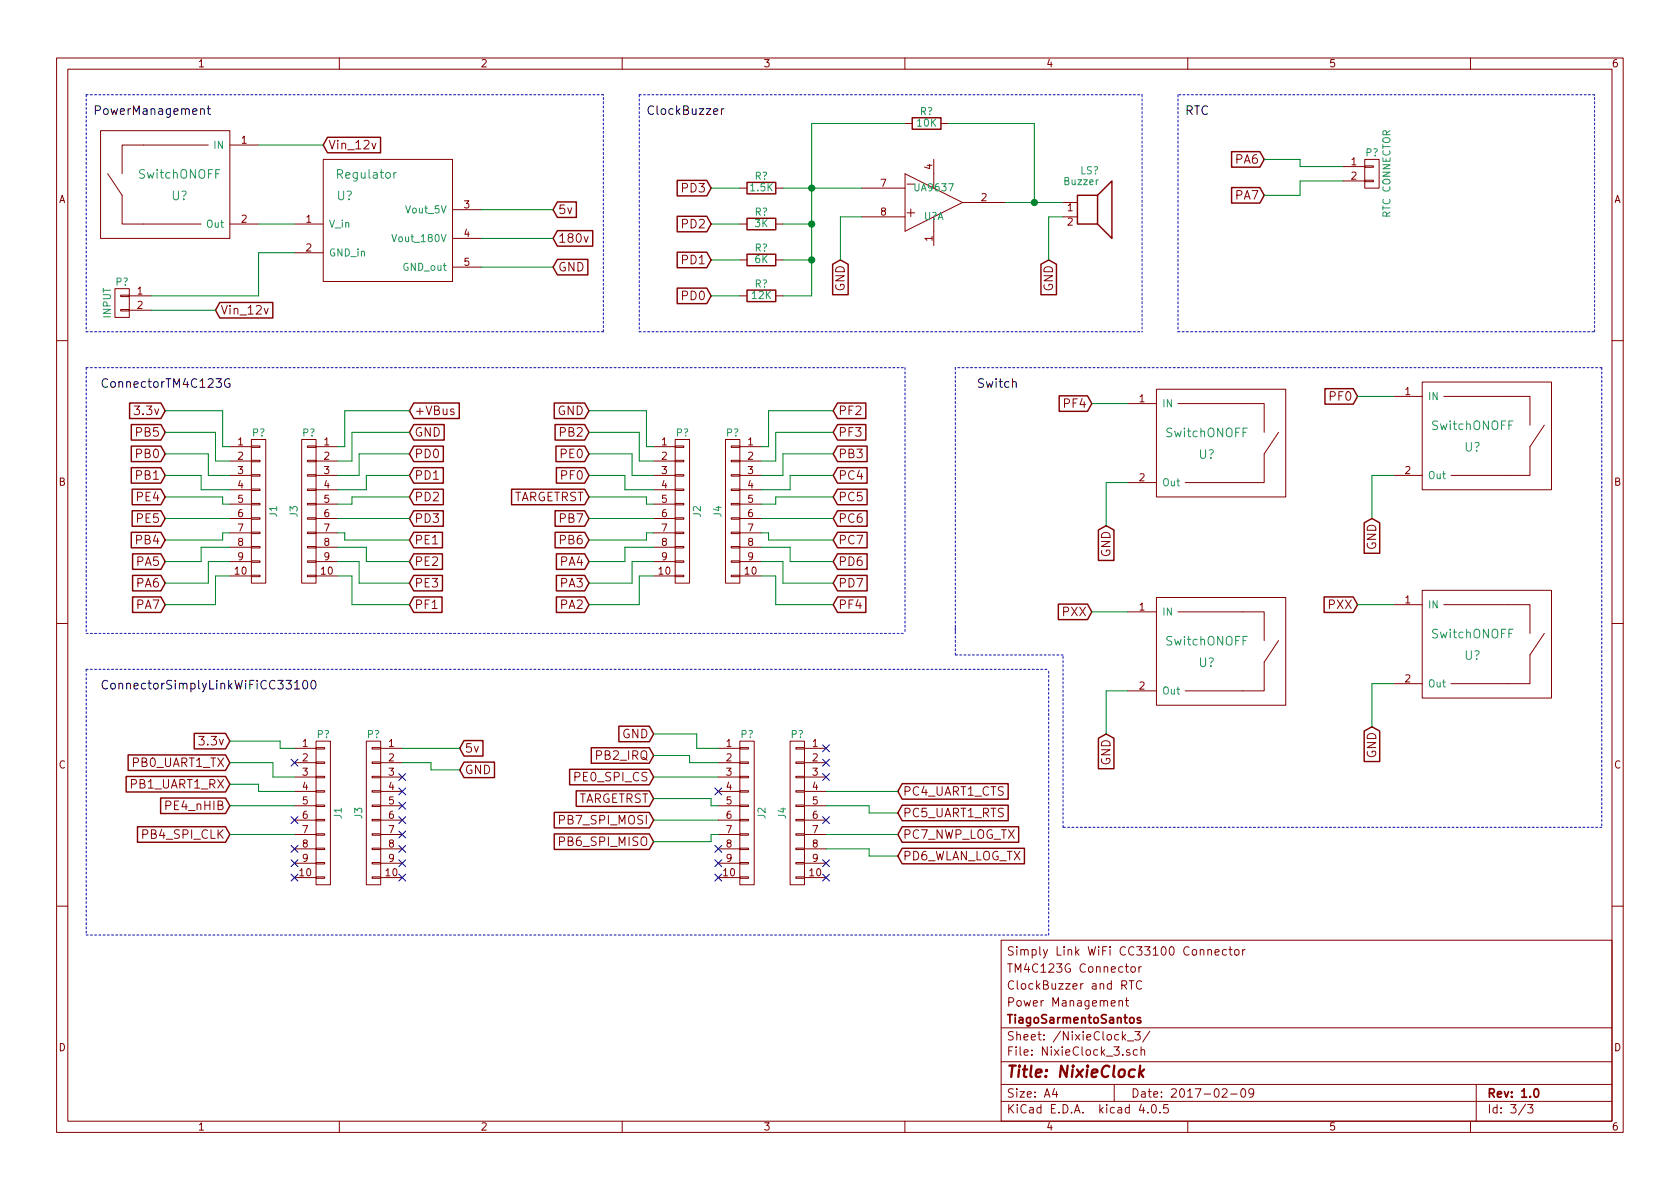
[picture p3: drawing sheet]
<svg xmlns="http://www.w3.org/2000/svg" width="297mm" height="210mm" viewBox="0 0 297 210" stroke-linecap="round" stroke-linejoin="round" font-family="sans-serif">
<g fill="none" stroke="#840000" stroke-width=".18">
<path d="M10 10.3h277v189.9h-277zM12 12.2h273v186.1h-273zM60 10.3v1.9M110 10.3v1.9M160 10.3v1.9M210 10.3v1.9M260 10.3v1.9M17.8 23.1h22.8v19.1h-22.8zM19 30.7l2.6 3.8v5.1h14M36.8 25.6h-15.2v5.1M40.6 39.6h5.1M40.6 25.6h5.1"/>
<path d="M52.1 39.6h5M57.1 28.2h22.9v21.6h-22.9zM65.8 25.3l.3 1 .4-1M80 37.1h5.1M130.8 39.6h1.3M130.8 33.3h1.3M137.2 39.6h1.2M137.2 33.3h1.2M152.4 38.3h7.6M152.4 33.3h7.6M160 30.7l10.2 5.1-10.2 5.1zM160 21.8h1.3"/>
<path d="M165.1 28.2v5.1M165.1 38.3v5.1M166.4 21.8h1.2M170.2 35.8h7.6M188 35.8h2.5M188 38.3h2.5M237.5 29.5h3.8M237.5 32h3.8M241.3 31.9h1.5v.2h-1.5zM241.3 29.3h1.5v.3h-1.5zM241.3 28.2h2.5v5.1h-2.5zM20.3 51h2.6v5.1h-2.6z"/>
<path d="M21.3 54.7h1.6v.3h-1.6zM21.3 52.2h1.6v.2h-1.6zM22.9 52.3h3.8M22.9 54.9h3.8M46.7 54.5l.4 1 .3-1M52.1 44.7h5M80 42.2h5.1M80 47.2h5.1M130.8 52.3h1.3M130.8 46h1.3M137.2 52.3h1.2M137.2 46h1.2"/>
<path d="M10 60.2h2M40.6 79h3.8M44.4 78.9h1.6v.2h-1.6zM44.4 77.7h2.6v25.4h-2.6zM53.3 77.7h2.6v25.4h-2.6zM54.4 78.9h1.5v.2h-1.5zM55.9 79h3.8M80.2 72.4l-.3-.1-.2 .2v.2l.5 .2v.3h-.5M115.6 79h3.8M119.4 78.9h1.5v.2h-1.5zM119.4 77.7h2.5v25.4h-2.5zM128.3 77.7h2.5v25.4h-2.5z"/>
<path d="M129.3 78.9h1.5v.2h-1.5zM130.8 79h3.8M199.4 71.4h5.1M204.5 68.8h22.8v19.1h-22.8zM208.3 71.4h15.2v5M226.1 76.4l-2.6 3.9v5h-14M246.4 70.1h5.1M251.5 67.6h22.8v19h-22.8zM255.3 70.1h15.2v5.1M273 75.2l-2.5 3.8v5.1h-14M285 60.2h2M40.6 81.5h3.8"/>
<path d="M40.6 84.1h3.8M40.6 86.6h3.8M40.6 89.1h3.8M40.6 91.7h3.8M40.6 94.2h3.8M40.6 96.8h3.8M40.6 99.3h3.8M44.4 99.2h1.6v.2h-1.6zM44.4 96.6h1.6v.3h-1.6zM44.4 94.1h1.6v.3h-1.6zM44.4 91.6h1.6v.2h-1.6zM44.4 89h1.6v.3h-1.6z"/>
<path d="M44.4 86.5h1.6v.2h-1.6zM44.4 83.9h1.6v.3h-1.6zM44.4 81.4h1.6v.3h-1.6zM54.4 99.2h1.5v.2h-1.5zM54.4 96.6h1.5v.3h-1.5zM54.4 94.1h1.5v.3h-1.5zM54.4 91.6h1.5v.2h-1.5zM54.4 89h1.5v.3h-1.5zM54.4 86.5h1.5v.2h-1.5zM54.4 83.9h1.5v.3h-1.5zM54.4 81.4h1.5v.3h-1.5zM55.9 81.5h3.8"/>
<path d="M55.9 84.1h3.8M55.9 86.6h3.8M55.9 89.1h3.8M55.9 91.7h3.8M55.9 94.2h3.8M55.9 96.8h3.8M55.9 99.3h3.8M115.6 81.5h3.8M115.6 84.1h3.8M115.6 86.6h3.8M115.6 89.1h3.8M115.6 91.7h3.8"/>
<path d="M115.6 94.2h3.8M115.6 96.8h3.8M115.6 99.3h3.8M119.4 99.2h1.5v.2h-1.5zM119.4 96.6h1.5v.3h-1.5zM119.4 94.1h1.5v.3h-1.5zM119.4 91.6h1.5v.2h-1.5zM119.4 89h1.5v.3h-1.5zM119.4 86.5h1.5v.2h-1.5zM119.4 83.9h1.5v.3h-1.5zM119.4 81.4h1.5v.3h-1.5zM129.3 99.2h1.5v.2h-1.5z"/>
<path d="M129.3 96.6h1.5v.3h-1.5zM129.3 94.1h1.5v.3h-1.5zM129.3 91.6h1.5v.2h-1.5zM129.3 89h1.5v.3h-1.5zM129.3 86.5h1.5v.2h-1.5zM129.3 83.9h1.5v.3h-1.5zM129.3 81.4h1.5v.3h-1.5zM130.8 81.5h3.8M130.8 84.1h3.8M130.8 86.6h3.8M130.8 89.1h3.8M130.8 91.7h3.8"/>
<path d="M130.8 94.2h3.8M130.8 96.8h3.8M130.8 99.3h3.8M199.4 85.3h5.1M246.4 84.1h5.1M10 110.3h2M40.6 101.8h3.8M44.4 101.7h1.6v.3h-1.6zM54.4 101.7h1.5v.3h-1.5zM55.9 101.8h3.8M115.6 101.8h3.8M119.4 101.7h1.5v.3h-1.5z"/>
<path d="M129.3 101.7h1.5v.3h-1.5zM130.8 101.8h3.8M199.4 108.2h5.1M204.5 105.7h22.8v19h-22.8zM208.3 108.2h15.2v5.1M226.1 113.3l-2.6 3.8v5.1h-14M246.4 106.9h5.1M251.5 104.4h22.8v19h-22.8zM255.3 106.9h15.2v5.1M273 112l-2.5 3.8v5.1h-14M285 110.3h2M52.1 132.3h3.8"/>
<path d="M52.1 134.9h3.8M52.1 137.4h3.8M52.1 139.9h3.8M55.9 139.8h1.5v.3h-1.5zM55.9 137.3h1.5v.2h-1.5zM55.9 134.7h1.5v.3h-1.5zM55.9 132.2h1.5v.3h-1.5zM55.9 131.1h2.5v25.4h-2.5zM64.8 131.1h2.5v25.4h-2.5zM65.8 139.8h1.5v.3h-1.5zM65.8 137.3h1.5v.2h-1.5zM65.8 134.7h1.5v.3h-1.5z"/>
<path d="M65.8 132.2h1.5v.3h-1.5zM67.3 132.3h3.8M67.3 134.9h3.8M67.3 137.4h3.8M67.3 139.9h3.8M127 132.3h3.8M127 134.9h3.8M127 137.4h3.8M127 139.9h3.8M130.8 139.8h1.5v.3h-1.5zM130.8 137.3h1.5v.2h-1.5zM130.8 134.7h1.5v.3h-1.5z"/>
<path d="M130.8 132.2h1.5v.3h-1.5zM130.8 131.1h2.5v25.4h-2.5zM139.7 131.1h2.5v25.4h-2.5zM140.7 139.8h1.5v.3h-1.5zM140.7 137.3h1.5v.2h-1.5zM140.7 134.7h1.5v.3h-1.5zM140.7 132.2h1.5v.3h-1.5zM142.2 132.3h3.8M142.2 134.9h3.8M142.2 137.4h3.8M142.2 139.9h3.8M199.4 122.2h5.1"/>
<path d="M246.4 120.9h5.1M52.1 142.5h3.8M52.1 145h3.8M52.1 147.6h3.8M52.1 150.1h3.8M52.1 152.6h3.8M52.1 155.2h3.8M55.9 155.1h1.5v.2h-1.5zM55.9 152.5h1.5v.3h-1.5zM55.9 150h1.5v.2h-1.5zM55.9 147.4h1.5v.3h-1.5zM55.9 144.9h1.5v.3h-1.5z"/>
<path d="M55.9 142.4h1.5v.2h-1.5zM65.8 155.1h1.5v.2h-1.5zM65.8 152.5h1.5v.3h-1.5zM65.8 150h1.5v.2h-1.5zM65.8 147.4h1.5v.3h-1.5zM65.8 144.9h1.5v.3h-1.5zM65.8 142.4h1.5v.2h-1.5zM67.3 142.5h3.8M67.3 145h3.8M67.3 147.6h3.8M67.3 150.1h3.8M67.3 152.6h3.8"/>
<path d="M67.3 155.2h3.8M127 142.5h3.8M127 145h3.8M127 147.6h3.8M127 150.1h3.8M127 152.6h3.8M127 155.2h3.8M130.8 155.1h1.5v.2h-1.5zM130.8 152.5h1.5v.3h-1.5zM130.8 150h1.5v.2h-1.5zM130.8 147.4h1.5v.3h-1.5zM130.8 144.9h1.5v.3h-1.5z"/>
<path d="M130.8 142.4h1.5v.2h-1.5zM140.7 155.1h1.5v.2h-1.5zM140.7 152.5h1.5v.3h-1.5zM140.7 150h1.5v.2h-1.5zM140.7 147.4h1.5v.3h-1.5zM140.7 144.9h1.5v.3h-1.5zM140.7 142.4h1.5v.2h-1.5zM142.2 142.5h3.8M142.2 145h3.8M142.2 147.6h3.8M142.2 150.1h3.8M142.2 152.6h3.8"/>
<path d="M142.2 155.2h3.8M10 160.2h2M177 166.3h108v32h-108zM197.8 177.1l.2-.2 .4 .1 .1 .9M197.8 176.9v1M199 176.9h.5M199.2 176.4v1.3l.3 .2M199.6 173.4h.9M200 171.1l.2-.2 .5 .2v.5l-.1 .3h-.4l-.2-.1zM200.1 173.4v1.5M201.4 170.9v1M201.8 170.9l-.4 .3"/>
<path d="M201.9 173.6a.7 .7 0 0 0-1 .2 .7 .7 0 0 0 .2 .9 .55 .55 0 0 0 .8 .1M213.6 168l.2-.1 .3 .1 .1 .9M214.8 168.4l.7-.1v-.3l-.4-.1-.3 .2 .1 .7h.6M216.8 168l-.4-.1-.3 .3 .1 .6 .2 .1 .4-.1M217.3 167.9h.6M217.5 167.4v1.3l.4 .2M218.4 168l.2-.1 .4 .1 .1 .6-.2 .2-.3 .1-.2-.1zM219.7 167.9v1M220.1 167.9l-.4 .3M285 160.2h2M60 198.3v1.9M110 198.3v1.9"/>
<path d="M160 198.3v1.9M177 194.8h108M177 191.8h108M177 187.8h108M177 181.8h108M186.4 192.5l-.3 1h.9M186.8 193v1M197 191.8v3M198.6 183.4l.4 .5M199 182.9l-.5 .6M199.3 184.1h1.2M199.7 185.7a.37 .37 0 0 0-.5 .1v.2l.5 .2 .1 .1-.2 .3-.4-.1"/>
<path d="M200.7 182.4h.9l-.5 .6 .4 .1v.7l-.2 .1-.6-.1M201.1 185.7l-.4-.1-.3 .3 .1 .6 .2 .1 .4-.1M201.8 185.7l.2-.1 .3 .1 .1 .9M201.8 185.1v1.5M201.8 195.2l-.4 1.1h1M202.9 196.7v.1M203.3 182.3l-1.3 2M203.8 195.4l.1-.1a.81 .81 0 0 1 .6 .6 .81 .81 0 0 1-.3 .8l-.1 .1a.8 .8 0 0 1-.6-.6 .8 .8 0 0 1 .3-.8zM205.1 196.7v.1M206.5 195.3h-.7l-.1 .7 .2-.1 .5 .1 .2 .2-.1 .5-.2 .1-.6-.1M210 198.3v1.9M216.1 192.7l.2-.2h.4l.3 .5-1 1h1"/>
<path d="M217.6 193.5h1.1M219.5 192.7l.2-.2a.81 .81 0 0 1 .6 .6 .81 .81 0 0 1-.3 .8l-.1 .1a.79 .79 0 0 1-.4-1.3zM221.7 193.2l-.3 .3h-.3l-.3-.3v-.4l.2-.2 .4-.1 .2 .2a1.19 1.19 0 0 1-.2 1.2l-.4 .1M260 198.3v1.9M261 191.8v6.5M269.7 195.2l-1.2 2M270.1 195.3h.9l-.5 .6 .5 .1v.7l-.2 .1-.7-.1"/>
</g>
<path d="M201.7 180a.37 .37 0 0 0-.6 .1v.3l.6 .1v.1l-.2 .3-.4-.1M271.3 192.7l.3-.2a.81 .81 0 0 1 .5 .6 .81 .81 0 0 1-.2 .8l-.2 .1a.79 .79 0 0 1-.4-1.3z" fill="none" stroke="#840000" stroke-width=".3"/>
<path d="M201.6 188.4l-.2 2M201.6 189.7l.5 .7M202.3 189.1l-.9 .8" fill="none" stroke="#840000" stroke-width=".41"/>
<path d="M70.1 30.5l-.3 .1-.2 .2M69.3 41.5l.4 1.2 .4-1.2" fill="none" stroke="#008484" stroke-width=".18"/>
<g fill="none" stroke="#840000" stroke-width=".25">
<path d="M57.9 24.3h9.4v2.7h-9.4l-.8-1.4zM98.6 35.7h3.3v2.7h-3.3l-.8-1.3zM119.7 31.9h5.3l.7 1.4-.7 1.3h-5.3zM119.7 38.2h5.3l.7 1.4-.7 1.4h-5.3zM132.1 32.3h5.1v2h-5.1zM132.1 38.6h5.1v2h-5.1zM161.3 20.8h5.1v2.1h-5.1zM190.5 34.5h3.6v5.1h-3.6zM194.1 34.5l2.5-2.5v10.2l-2.5-2.6M217.8 26.8h5l.7 1.4-.7 1.4h-5zM217.8 33.2h5l.7 1.3-.7 1.4h-5zM38.9 53.5h9.3v2.7h-9.3l-.8-1.3z"/>
<path d="M98.6 40.8h6.2v2.7h-6.2l-.8-1.3zM98.6 45.9h5.3v2.7h-5.3l-.8-1.4zM119.7 44.6h5.3l.7 1.4-.7 1.3h-5.3zM119.7 50.9h5.3l.7 1.4-.7 1.4h-5.3zM132.1 45h5.1v2h-5.1zM132.1 51.3h5.1v2h-5.1zM147.2 46.7l1.4-.7 1.4 .7v5.4h-2.8zM184 46.7l1.4-.7 1.4 .7v5.4h-2.8zM22.9 71.3h5.5l.8 1.3-.8 1.4h-5.5zM23.2 75.1h5.2l.8 1.3-.8 1.4h-5.2zM23.2 78.9h5.2l.8 1.4-.8 1.3h-5.2zM73.2 71.3h8v2.7h-8l-.8-1.4z"/>
<path d="M73.2 75.1h5.3v2.7h-5.3l-.8-1.4zM73.2 78.9h5.2v2.7h-5.2l-.8-1.3zM98 71.3h5.4l.7 1.3-.7 1.4h-5.4zM98.1 75.1h5.3l.7 1.3-.7 1.4h-5.3zM98.3 78.9h5.1l.7 1.4-.7 1.3h-5.1zM148.1 71.3h5v2.7h-5l-.8-1.4zM148.1 75.1h5v2.7h-5l-.8-1.4zM148.1 78.9h5.2v2.7h-5.2l-.8-1.3zM187.3 70h5l.7 1.4-.7 1.3h-5zM234.3 68.7h5l.7 1.4-.7 1.4h-5zM23.2 82.7h5.2l.8 1.4-.8 1.3h-5.2zM23.2 94.1h5.2l.8 1.4-.8 1.4h-5.2z"/>
<path d="M23.4 86.5h5l.8 1.4-.8 1.3h-5zM23.4 90.3h5l.8 1.4-.8 1.4h-5zM23.4 97.9h5l.8 1.4-.8 1.4h-5zM73.2 82.7h5.2v2.7h-5.2l-.8-1.3zM73.2 86.5h5.2v2.7h-5.2l-.8-1.3zM73.2 90.3h5.2v2.8h-5.2l-.8-1.4zM73.2 94.1h5v2.8h-5l-.8-1.4zM73.2 97.9h5v2.8h-5l-.8-1.4zM90.4 86.5h13l.7 1.4-.7 1.3h-13zM98.1 90.3h5.3l.7 1.4-.7 1.4h-5.3zM98.1 94.1h5.3l.7 1.4-.7 1.4h-5.3zM98.4 82.7h5l.7 1.4-.7 1.3h-5z"/>
<path d="M98.4 97.9h5l.7 1.4-.7 1.4h-5zM148.1 82.7h5.2v2.7h-5.2l-.8-1.3zM148.1 86.5h5.2v2.7h-5.2l-.8-1.3zM148.1 90.3h5.2v2.8h-5.2l-.8-1.4zM148.1 94.1h5.2v2.8h-5.2l-.8-1.4zM148.1 97.9h5.2v2.8h-5.2l-.8-1.4zM194.2 93.7l1.4-.7 1.4 .7v5.4h-2.8zM241.2 92.5l1.4-.8 1.3 .8v5.3h-2.7zM23.4 101.7h5l.8 1.4-.8 1.4h-5zM23.4 105.6h5l.8 1.3-.8 1.4h-5zM73.2 101.7h5v2.8h-5l-.8-1.4zM73.2 105.6h5v2.7h-5l-.8-1.4z"/>
<path d="M98.4 101.7h5l.7 1.4-.7 1.4h-5zM98.4 105.6h5l.7 1.3-.7 1.4h-5zM148.1 101.7h5.2v2.8h-5.2l-.8-1.4zM148.1 105.6h5v2.7h-5l-.8-1.4zM187.1 106.8h5.2l.7 1.4-.7 1.4h-5.2zM234.1 105.6h5.2l.7 1.3-.7 1.4h-5.2zM22.3 137.3h17.6l.7 1.4-.7 1.3h-17.6zM22.7 133.5h17.2l.7 1.4-.7 1.3h-17.2zM34.3 129.7h5.6l.7 1.4-.7 1.3h-5.6zM82 131h3.4v2.7h-3.4l-.7-1.4zM82 134.8h5.4v2.7h-5.4l-.7-1.4zM100.7 136h14.1l.8 1.4-.8 1.4h-14.1z"/>
<path d="M101.9 139.8h12.9l.8 1.4-.8 1.4h-12.9zM104.5 132.2h10.3l.8 1.4-.8 1.4h-10.3zM109.4 128.4h5.4l.8 1.4-.8 1.4h-5.4zM159.5 138.6h18.8v2.7h-18.8l-.8-1.4zM194.2 130.6l1.4-.8 1.4 .8v5.3h-2.8zM241.2 129.3l1.4-.8 1.3 .8v5.4h-2.7zM24.3 146.2h15.6l.7 1.4-.7 1.3h-15.6zM28.4 141.1h11.5l.7 1.4-.7 1.4h-11.5zM98 143.7h16.8l.8 1.3-.8 1.4h-16.8zM98 147.5h16.8l.8 1.3-.8 1.4h-16.8zM159.5 142.4h18.8v2.7h-18.8l-.8-1.3zM159.5 146.2h20.6v2.7h-20.6l-.8-1.3z"/>
<path d="M159.5 150h21.6v2.7h-21.6l-.8-1.3z"/>
</g>
<g fill="none" stroke="#008400" stroke-width=".18">
<path d="M45.7 25.6h11.4M45.7 39.6h6.4M85.1 37.1h12.7M125.7 39.6h5.1M125.7 33.3h5.1M138.4 39.6h5.1M138.4 33.3h14M152.4 38.3h-3.8v7.7M160 21.8h-16.5v30.5h-5.1M167.6 21.8h15.3v14M177.8 35.8h10.2M188 38.3h-2.6v7.7"/>
<path d="M223.5 28.2h6.4v1.3h7.6M237.5 32h-7.6v2.5h-6.4M26.7 54.9h11.4M52.1 44.7h-6.4v7.6h-19M85.1 42.2h12.7M85.1 47.2h12.7M125.7 52.3h5.1M125.7 46h5.1M138.4 46h5.1M29.2 72.6h10.2v6.4h1.2M29.2 76.4h8.9v5.1h2.5M72.4 72.6h-11.4v6.4h-1.3"/>
<path d="M72.4 76.4h-10.2v5.1h-2.5M104.1 72.6h10.2v6.4h1.3M104.1 76.4h8.9v5.1h2.6M147.3 72.6h-11.4v6.4h-1.3M147.3 76.4h-10.1v5.1h-2.6M193 71.4h6.4M240 70.1h6.4M29.2 87.9h10.2v1.2h1.2M29.2 91.7h11.4M29.2 80.3h7.6v3.8h3.8M29.2 84.1h6.4v2.5h5M40.6 94.2h-1.2v1.3h-10.2"/>
<path d="M40.6 99.3h-3.8v3.8h-7.6M40.6 96.8h-5v2.5h-6.4M59.7 94.2h1.3v1.3h11.4M59.7 91.7h12.7M59.7 96.8h5.1v2.5h7.6M59.7 99.3h3.8v3.8h8.9M72.4 87.9h-10.2v1.2h-2.5M72.4 80.3h-8.9v3.8h-3.8M72.4 84.1h-7.6v2.5h-5.1M104.1 91.7h11.5M104.1 87.9h10.2v1.2h1.3M104.1 80.3h7.7v3.8h3.8"/>
<path d="M104.1 84.1h6.4v2.5h5.1M115.6 94.2h-1.3v1.3h-10.2M115.6 96.8h-5.1v2.5h-6.4M115.6 99.3h-3.8v3.8h-7.7M134.6 94.2h1.3v1.3h11.4M134.6 91.7h12.7M134.6 96.8h5.1v2.5h7.6M134.6 99.3h3.8v3.8h8.9M147.3 87.9h-10.1v1.2h-2.6M147.3 80.3h-8.9v3.8h-3.8M147.3 84.1h-7.6v2.5h-5.1M199.4 85.3h-3.8v7.7"/>
<path d="M246.4 84.1h-3.8v7.6M40.6 101.8h-2.5v5.1h-8.9M59.7 101.8h2.5v5.1h10.2M115.6 101.8h-2.6v5.1h-8.9M134.6 101.8h2.6v5.1h10.1M193 108.2h6.4M240 106.9h6.4M40.6 138.7h5.1v1.2h6.4M40.6 131.1h8.9v1.2h2.6M40.6 134.9h7.7v2.5h3.8M71.1 132.3h10.2M71.1 134.9h5.1v1.2h5.1"/>
<path d="M115.6 129.8h7.6v2.5h3.8M115.6 137.4h11.4M115.6 133.6h6.3v1.3h5.1M146 139.9h12.7M199.4 122.2h-3.8v7.6M246.4 120.9h-3.8v7.6M40.6 147.6h11.5M40.6 142.5h11.5M115.6 141.2h10.1v1.3h1.3M115.6 145h11.4M127 147.6h-1.3v1.2h-10.1M146 147.6h12.7"/>
<path d="M146 142.5h7.7v1.3h5M146 150.1h7.7v1.3h5"/>
</g>
<g fill="none" stroke="#0000c2" stroke-width=".18" stroke-dasharray=".3 .4">
<path d="M15.2 16.8v41.9M106.7 16.8h-91.5M113 16.8v41.9M113 16.8h88.9M201.9 16.8v41.9M208.3 16.8v41.9M281.9 16.8h-73.6M15.2 58.7h91.5M106.7 58.7v-41.9M113 58.7h88.9M208.3 58.7h73.6M281.9 58.7v-41.9"/>
<path d="M15.2 65h144.8M15.2 65v47M160 65v47M168.9 65v47M283.2 65v81.3M283.2 65h-114.3M15.2 112h144.8M15.2 118.4h170.2M15.2 118.4v46.9M168.9 115.8v-5.1M188 115.8h-19.1M188 146.3v-30.5"/>
<path d="M283.2 146.3h-95.2M15.2 165.3h170.2M185.4 165.3v-46.9"/>
</g>
<path d="M35.5 19.4v-.1a.36 .36 0 0 1 .6 .2v.7M36.6 19.2h.6M36.8 18.7v1.3l.4 .2M127.6 19.2v1M128 19.2l-.3 .1-.1 .2M38.2 67h.9l-.5 .6h.4l.1 .2v.5l-.3 .2h-.4l-.2-.2M40.6 67.1a.71 .71 0 0 0-.9 .6 .71 .71 0 0 0 .9 .7l.1-.6h-.3M179 67.6h.1a.36 .36 0 0 1 .6 .1v.8M52.1 120.7l.4-.4v1.5M52.1 121.8h.9M53.7 120.5l.2-.2a.81 .81 0 0 1 .5 .8 .81 .81 0 0 1-.5 .7l-.2-.1-.2-.4zM55.1 120.5l.2-.2a.81 .81 0 0 1 .6 .8 .81 .81 0 0 1-.6 .7l-.2-.1-.1-.4z" fill="none" stroke="#000" stroke-width=".18"/>
<g fill="none" stroke="#000084" stroke-width=".18">
<path d="M51.5 134.3l1.2 1.2M52.7 134.3l-1.2 1.2M70.5 136.8l1.2 1.2M70.5 139.3l1.2 1.3M71.7 136.8l-1.2 1.2M71.7 139.3l-1.2 1.3M126.4 139.3l1.2 1.3M127.6 139.3l-1.2 1.3M145.4 131.7l1.3 1.2M145.4 134.3l1.3 1.2M145.4 136.8l1.3 1.2M146.7 131.7l-1.3 1.2"/>
<path d="M146.7 134.3l-1.3 1.2M146.7 136.8l-1.3 1.2M51.5 154.6l1.2 1.2M51.5 152l1.2 1.3M51.5 149.5l1.2 1.2M51.5 144.4l1.2 1.2M52.7 154.6l-1.2 1.2M52.7 152l-1.2 1.3M52.7 149.5l-1.2 1.2M52.7 144.4l-1.2 1.2M70.5 141.9l1.2 1.2M70.5 144.4l1.2 1.2"/>
<path d="M70.5 147l1.2 1.2M70.5 149.5l1.2 1.2M70.5 152l1.2 1.3M70.5 154.6l1.2 1.2M71.7 141.9l-1.2 1.2M71.7 144.4l-1.2 1.2M71.7 147l-1.2 1.2M71.7 149.5l-1.2 1.2M71.7 152l-1.2 1.3M71.7 154.6l-1.2 1.2M126.4 154.6l1.2 1.2M126.4 152l1.2 1.3"/>
<path d="M126.4 149.5l1.2 1.2M127.6 154.6l-1.2 1.2M127.6 152l-1.2 1.3M127.6 149.5l-1.2 1.2M145.4 144.4l1.3 1.2M145.4 152l1.3 1.3M145.4 154.6l1.3 1.2M146.7 144.4l-1.3 1.2M146.7 152l-1.3 1.3M146.7 154.6l-1.3 1.2"/>
</g>
<g fill="#008400" stroke="#008400" stroke-width=".25">
<circle cx="143.5" cy="33.3" r=".51"/>
<circle cx="143.5" cy="39.6" r=".51"/>
<circle cx="143.5" cy="46" r=".51"/>
<circle cx="182.9" cy="35.8" r=".51"/>
</g>
<text font-size="2.8" fill="#840000" x="178" y="190.5">Title: NixieClock</text>
<g font-size="2.5" fill="#840000">
<text x="160.6" y="33.3">-</text>
<text x="160.3" y="38.4">+</text>
</g>
<g font-size="2.1">
<text x="16.5" y="20.3">PowerManagement</text>
<text x="114.3" y="20.3">ClockBuzzer</text>
<text x="209.5" y="20.3">RTC</text>
<text x="17.8" y="68.6">ConnectorTM4C123G</text>
<text x="172.7" y="68.6">Switch</text>
<text x="17.8" y="121.9">ConnectorSimplyLinkWiFiCC33100</text>
</g>
<g font-size="2.1" fill="#840000">
<text x="58.1" y="26.4">Vin_12v</text>
<text x="218.5" y="29">PA6</text>
<text x="120.7" y="34">PD3</text>
<text x="218.5" y="35.3">PA7</text>
<text x="98.7" y="37.8">5v</text>
<text x="120.7" y="40.4">PD2</text>
<text x="98.7" y="42.9">180v</text>
<text x="120.7" y="46.7">PD1</text>
<text x="98.7" y="48">GND</text>
<text x="120.7" y="53.1">PD0</text>
<text x="149.4" y="51.6" transform="rotate(-90 149.4 51.6)">GND</text>
<text x="186.2" y="51.6" transform="rotate(-90 186.2 51.6)">GND</text>
<text x="39" y="55.6">Vin_12v</text>
<text x="235.2" y="70.9">PF0</text>
<text x="24.2" y="73.4">3.3v</text>
<text x="24.2" y="77.2">PB5</text>
<text x="73.3" y="73.4">+VBus</text>
<text x="73.3" y="77.2">GND</text>
<text x="98.5" y="73.4">GND</text>
<text x="99.1" y="77.2">PB2</text>
<text x="148.2" y="73.4">PF2</text>
<text x="148.2" y="77.2">PF3</text>
<text x="188.2" y="72.1">PF4</text>
<text x="24.2" y="81">PB0</text>
<text x="73.3" y="81">PD0</text>
<text x="99.2" y="81">PE0</text>
<text x="148.2" y="81">PB3</text>
<text x="24.2" y="84.8">PB1</text>
<text x="24.3" y="88.6">PE4</text>
<text x="73.3" y="84.8">PD1</text>
<text x="73.3" y="88.6">PD2</text>
<text x="90.2" y="88.6">TARGETRST</text>
<text x="99.3" y="84.8">PF0</text>
<text x="148.2" y="84.8">PC4</text>
<text x="148.2" y="88.6">PC5</text>
<text x="24.3" y="92.5">PE5</text>
<text x="73.3" y="92.5">PD3</text>
<text x="99.1" y="92.5">PB7</text>
<text x="148.2" y="92.5">PC6</text>
<text x="24.2" y="96.3">PB4</text>
<text x="24.2" y="100.1">PA5</text>
<text x="73.3" y="96.3">PE1</text>
<text x="73.3" y="100.1">PE2</text>
<text x="99.1" y="96.3">PB6</text>
<text x="99.1" y="100.1">PA4</text>
<text x="148.2" y="96.3">PC7</text>
<text x="148.2" y="100.1">PD6</text>
<text x="196.3" y="98.6" transform="rotate(-90 196.3 98.6)">GND</text>
<text x="243.3" y="97.3" transform="rotate(-90 243.3 97.3)">GND</text>
<text x="24.2" y="103.9">PA6</text>
<text x="24.2" y="107.7">PA7</text>
<text x="73.3" y="103.9">PE3</text>
<text x="73.3" y="107.7">PF1</text>
<text x="99.1" y="103.9">PA3</text>
<text x="99.1" y="107.7">PA2</text>
<text x="148.2" y="103.9">PD7</text>
<text x="148.2" y="107.7">PF4</text>
<text x="234.9" y="107.7">PXX</text>
<text x="187.9" y="109">PXX</text>
<text x="35.6" y="131.8">3.3v</text>
<text x="109.9" y="130.6">GND</text>
<text x="23.4" y="135.6">PB0_UART1_TX</text>
<text x="82.2" y="133.1">5v</text>
<text x="82.2" y="136.9">GND</text>
<text x="105.6" y="134.4">PB2_IRQ</text>
<text x="196.3" y="135.4" transform="rotate(-90 196.3 135.4)">GND</text>
<text x="243.3" y="134.2" transform="rotate(-90 243.3 134.2)">GND</text>
<text x="23.2" y="139.4">PB1_UART1_RX</text>
<text x="29.6" y="143.3">PE4_nHIB</text>
<text x="101.7" y="142">TARGETRST</text>
<text x="101.9" y="138.2">PE0_SPI_CS</text>
<text x="159.7" y="140.7">PC4_UART1_CTS</text>
<text x="25.5" y="148.3">PB4_SPI_CLK</text>
<text x="99.3" y="145.8">PB7_SPI_MOSI</text>
<text x="99.3" y="149.6">PB6_SPI_MISO</text>
<text x="159.7" y="144.5">PC5_UART1_RTS</text>
<text x="159.7" y="148.3">PC7_NWP_LOG_TX</text>
<text x="159.7" y="152.1">PD6_WLAN_LOG_TX</text>
<text x="178" y="172">TM4C123G Connector</text>
<text x="178" y="169">Simply Link WiFi CC33100 Connector</text>
<text x="178" y="178">Power Management</text>
<text x="178" y="175">ClockBuzzer and RTC</text>
<text x="178" y="184">Sheet: /NixieClock_3/</text>
<text x="178" y="181">TiagoSarmentoSantos</text>
<text x="178" y="186.7">File: NixieClock_3.sch</text>
<text x="178" y="196.9">KiCad E.D.A. kicad 4.0.5</text>
<text x="178" y="194.1">Size: A4</text>
<text x="200" y="194.1">Date: 2017-02-09</text>
<text x="263" y="194.1">Rev: 1.0</text>
<text x="263" y="196.9">Id: 3/3</text>
</g>
<g font-size="2.1" fill="#008484">
<text x="24.6" y="31.6">SwitchONOFF</text>
<text x="30.4" y="35.4">U?</text>
<text x="59.6" y="35.4">U?</text>
<text x="59.8" y="31.6">Regulator</text>
<text x="206.2" y="77.3">SwitchONOFF</text>
<text x="253.2" y="76">SwitchONOFF</text>
<text x="212" y="81.1">U?</text>
<text x="259" y="79.9">U?</text>
<text x="253.2" y="112.9">SwitchONOFF</text>
<text x="206.2" y="114.1">SwitchONOFF</text>
<text x="212" y="118">U?</text>
<text x="259" y="116.7">U?</text>
</g>
<g font-size="1.8" fill="#840000">
<text x="35" y="11.9">1</text>
<text x="85" y="11.9">2</text>
<text x="135" y="11.9">3</text>
<text x="185" y="11.9">4</text>
<text x="235" y="11.9">5</text>
<text x="285" y="11.9">6</text>
<text x="42.7" y="25.4">1</text>
<text x="164.8" y="29.9" transform="rotate(-90 164.8 29.9)">4</text>
<text x="238.9" y="29.2">1</text>
<text x="10.4" y="35.9">A</text>
<text x="155.7" y="33">7</text>
<text x="173.5" y="35.6">2</text>
<text x="238.9" y="31.7">2</text>
<text x="285.4" y="35.9">A</text>
<text x="42.7" y="39.4">2</text>
<text x="54.1" y="39.4">1</text>
<text x="82.1" y="36.8">3</text>
<text x="82.1" y="41.9">4</text>
<text x="155.7" y="38.1">8</text>
<text x="188.7" y="37.3">1</text>
<text x="188.7" y="39.9">2</text>
<text x="54.1" y="44.4">2</text>
<text x="82.1" y="47">5</text>
<text x="164.8" y="42.6" transform="rotate(-90 164.8 42.6)">1</text>
<text x="24.3" y="52.1">1</text>
<text x="24.3" y="54.6">2</text>
<text x="201.4" y="71.1">1</text>
<text x="248.4" y="69.8">1</text>
<text x="42.1" y="78.7">1</text>
<text x="42.1" y="81.3">2</text>
<text x="42.1" y="83.8">3</text>
<text x="57.3" y="78.7">1</text>
<text x="57.3" y="81.3">2</text>
<text x="57.3" y="83.8">3</text>
<text x="117" y="78.7">1</text>
<text x="117" y="81.3">2</text>
<text x="117" y="83.8">3</text>
<text x="132.2" y="78.7">1</text>
<text x="132.2" y="81.3">2</text>
<text x="132.2" y="83.8">3</text>
<text x="248.4" y="83.8">2</text>
<text x="10.4" y="85.9">B</text>
<text x="42.1" y="86.4">4</text>
<text x="42.1" y="88.9">5</text>
<text x="57.3" y="86.4">4</text>
<text x="57.3" y="88.9">5</text>
<text x="117" y="86.4">4</text>
<text x="117" y="88.9">5</text>
<text x="132.2" y="86.4">4</text>
<text x="132.2" y="88.9">5</text>
<text x="201.4" y="85.1">2</text>
<text x="285.4" y="85.9">B</text>
<text x="42.1" y="91.4">6</text>
<text x="42.1" y="94">7</text>
<text x="57.3" y="91.4">6</text>
<text x="57.3" y="94">7</text>
<text x="117" y="91.4">6</text>
<text x="117" y="94">7</text>
<text x="132.2" y="91.4">6</text>
<text x="132.2" y="94">7</text>
<text x="41.6" y="101.6">10</text>
<text x="42.1" y="96.5">8</text>
<text x="42.1" y="99.1">9</text>
<text x="56.8" y="101.6">10</text>
<text x="57.3" y="96.5">8</text>
<text x="57.3" y="99.1">9</text>
<text x="116.5" y="101.6">10</text>
<text x="117" y="96.5">8</text>
<text x="117" y="99.1">9</text>
<text x="131.7" y="101.6">10</text>
<text x="132.2" y="96.5">8</text>
<text x="132.2" y="99.1">9</text>
<text x="201.4" y="107.9">1</text>
<text x="248.4" y="106.7">1</text>
<text x="201.4" y="121.9">2</text>
<text x="248.4" y="120.6">2</text>
<text x="10.4" y="135.9">C</text>
<text x="53.5" y="132.1">1</text>
<text x="53.5" y="134.6">2</text>
<text x="53.5" y="137.2">3</text>
<text x="68.7" y="132.1">1</text>
<text x="68.7" y="134.6">2</text>
<text x="68.7" y="137.2">3</text>
<text x="128.4" y="132.1">1</text>
<text x="128.4" y="134.6">2</text>
<text x="128.4" y="137.2">3</text>
<text x="143.7" y="132.1">1</text>
<text x="143.7" y="134.6">2</text>
<text x="143.7" y="137.2">3</text>
<text x="285.4" y="135.9">C</text>
<text x="53.5" y="139.7">4</text>
<text x="53.5" y="142.2">5</text>
<text x="68.7" y="139.7">4</text>
<text x="68.7" y="142.2">5</text>
<text x="128.4" y="139.7">4</text>
<text x="128.4" y="142.2">5</text>
<text x="143.7" y="139.7">4</text>
<text x="143.7" y="142.2">5</text>
<text x="53.5" y="144.8">6</text>
<text x="53.5" y="147.3">7</text>
<text x="53.5" y="149.9">8</text>
<text x="68.7" y="144.8">6</text>
<text x="68.7" y="147.3">7</text>
<text x="68.7" y="149.9">8</text>
<text x="128.4" y="144.8">6</text>
<text x="128.4" y="147.3">7</text>
<text x="128.4" y="149.9">8</text>
<text x="143.7" y="144.8">6</text>
<text x="143.7" y="147.3">7</text>
<text x="143.7" y="149.9">8</text>
<text x="53" y="154.9">10</text>
<text x="53.5" y="152.4">9</text>
<text x="68.2" y="154.9">10</text>
<text x="68.7" y="152.4">9</text>
<text x="127.9" y="154.9">10</text>
<text x="128.4" y="152.4">9</text>
<text x="143.2" y="154.9">10</text>
<text x="143.7" y="152.4">9</text>
<text x="10.4" y="185.9">D</text>
<text x="285.4" y="185.9">D</text>
<text x="35" y="199.9">1</text>
<text x="85" y="199.9">2</text>
<text x="135" y="199.9">3</text>
<text x="185" y="199.9">4</text>
<text x="235" y="199.9">5</text>
<text x="285" y="199.9">6</text>
</g>
<g font-size="1.8" fill="#008484">
<text x="162.2" y="22.4">10K</text>
<text x="162.6" y="20.3">R?</text>
<text x="37.8" y="26.3">IN</text>
<text x="241.5" y="27.6">P?</text>
<text x="132.8" y="33.8">1.5K</text>
<text x="133.4" y="31.8">R?</text>
<text x="161.9" y="33.8">UA9637</text>
<text x="188.2" y="32.7">Buzzer</text>
<text x="191" y="30.8">LS?</text>
<text x="36.6" y="40.3">Out</text>
<text x="58.2" y="40.3">V_in</text>
<text x="71.9" y="37.7">Vout_5V</text>
<text x="133.4" y="38.1">R?</text>
<text x="133.5" y="40.2">3K</text>
<text x="163.3" y="38.9">U?A</text>
<text x="245.8" y="38.4" transform="rotate(-90 245.8 38.4)">RTC CONNECTOR</text>
<text x="58.2" y="45.3">GND_in</text>
<text x="70" y="42.8">Vout_180V</text>
<text x="71.3" y="47.9">GND_out</text>
<text x="133.4" y="44.5">R?</text>
<text x="133.5" y="46.5">6K</text>
<text x="20.4" y="50.5">P?</text>
<text x="133" y="52.9">12K</text>
<text x="133.4" y="50.8">R?</text>
<text x="19.6" y="56.2" transform="rotate(-90 19.6 56.2)">INPUT</text>
<text x="252.5" y="70.7">IN</text>
<text x="44.6" y="77.2">P?</text>
<text x="53.5" y="77.2">P?</text>
<text x="119.5" y="77.2">P?</text>
<text x="128.4" y="77.2">P?</text>
<text x="205.5" y="72">IN</text>
<text x="205.5" y="86">Out</text>
<text x="252.5" y="84.7">Out</text>
<text x="49" y="91.4" transform="rotate(-90 49 91.4)">J1</text>
<text x="52.6" y="91.4" transform="rotate(-90 52.6 91.4)">J3</text>
<text x="123.9" y="91.4" transform="rotate(-90 123.9 91.4)">J2</text>
<text x="127.5" y="91.4" transform="rotate(-90 127.5 91.4)">J4</text>
<text x="252.5" y="107.6">IN</text>
<text x="205.5" y="108.8">IN</text>
<text x="205.5" y="122.8">Out</text>
<text x="252.5" y="121.5">Out</text>
<text x="56" y="130.5">P?</text>
<text x="64.9" y="130.5">P?</text>
<text x="131" y="130.5">P?</text>
<text x="139.8" y="130.5">P?</text>
<text x="60.4" y="144.7" transform="rotate(-90 60.4 144.7)">J1</text>
<text x="64" y="144.7" transform="rotate(-90 64 144.7)">J3</text>
<text x="135.3" y="144.7" transform="rotate(-90 135.3 144.7)">J2</text>
<text x="139" y="144.7" transform="rotate(-90 139 144.7)">J4</text>
</g>
</svg>
